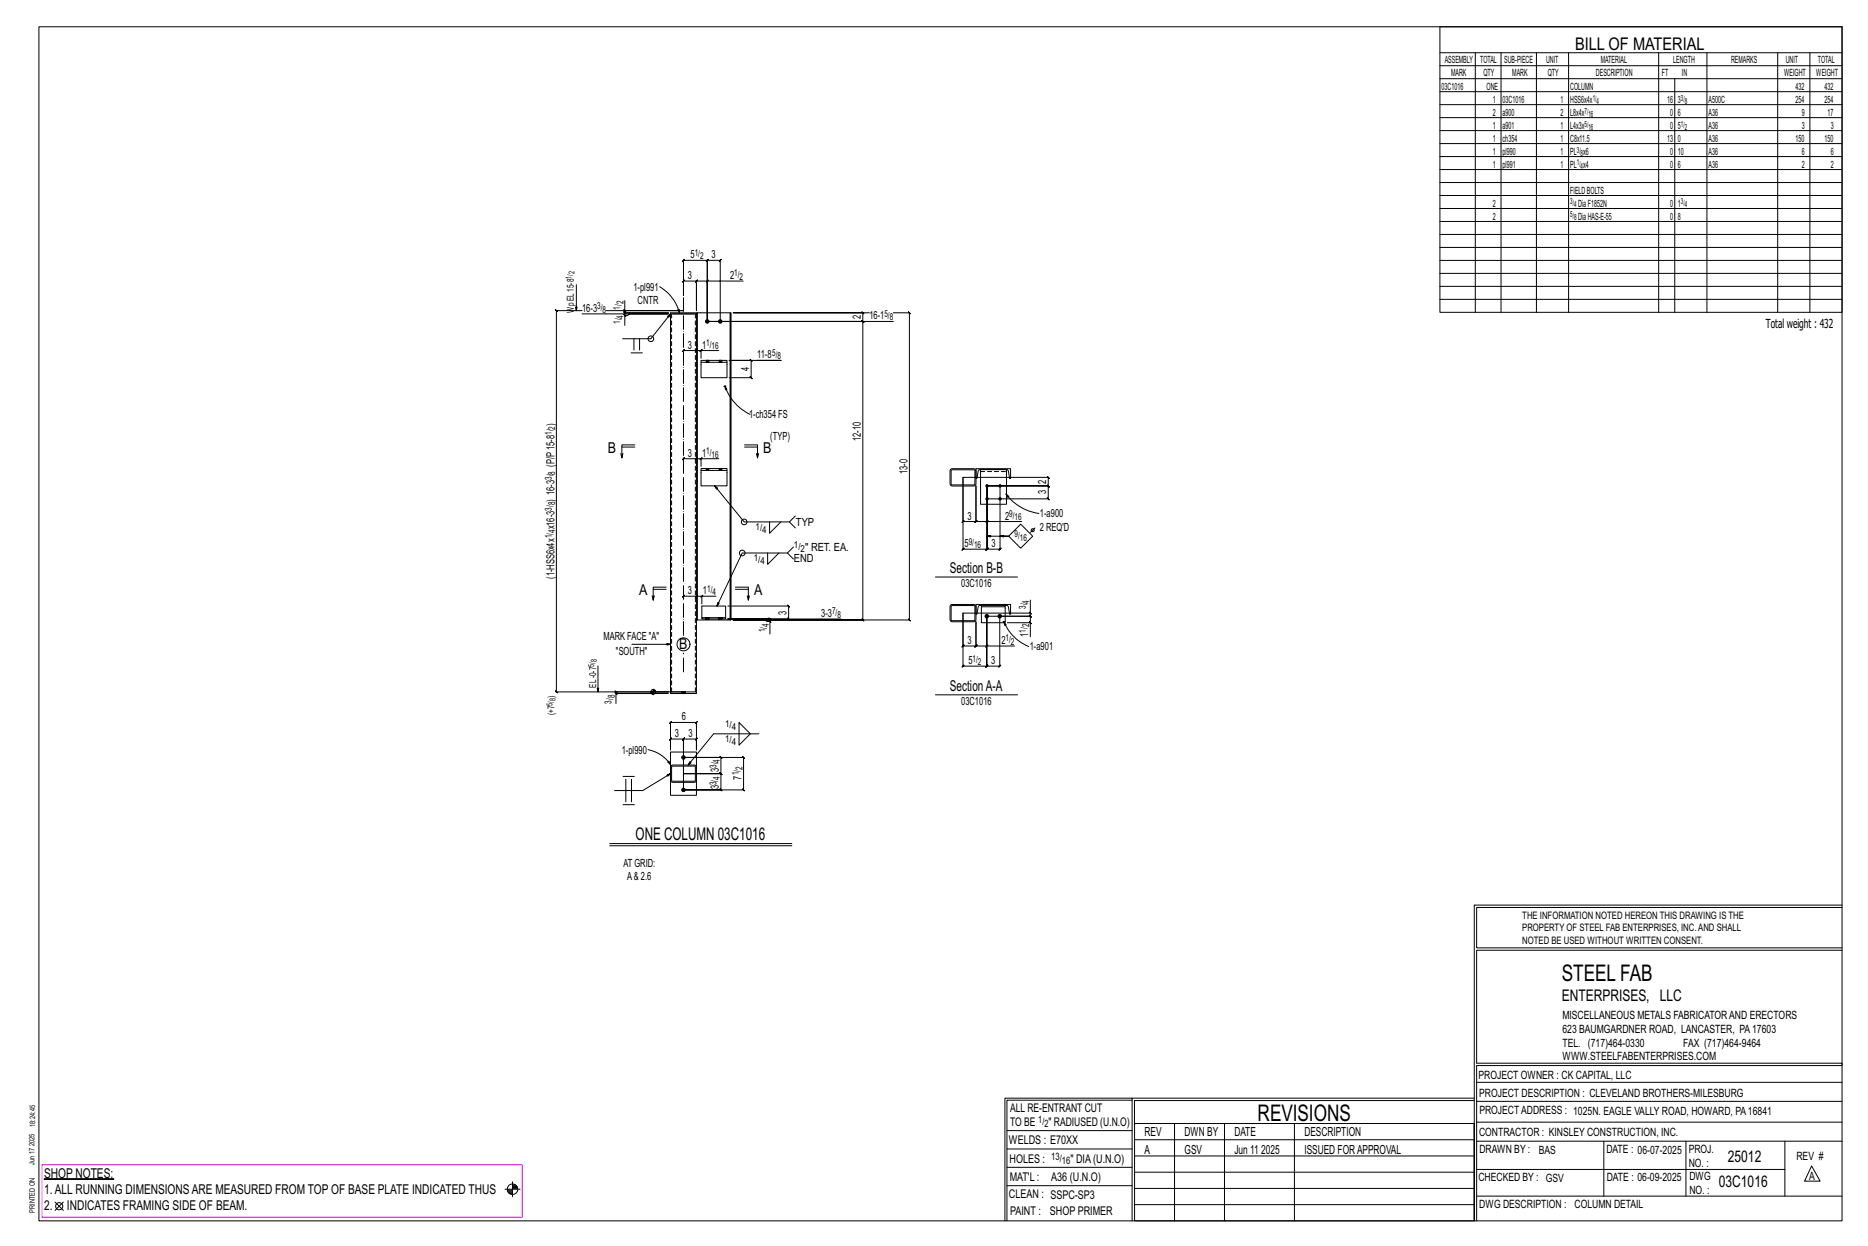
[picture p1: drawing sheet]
<svg xmlns="http://www.w3.org/2000/svg" width="914mm" height="610mm" viewBox="0 0 914 610" stroke-linecap="round" stroke-linejoin="round" font-family="sans-serif">
<g fill="#000" stroke="#000" stroke-width=".49">
<path d="M22 577h34z"/>
<circle cx="346" cy="157" r=".9"/>
<circle cx="353" cy="157" r=".9"/>
<circle cx="483" cy="238" r=".6"/>
<circle cx="490" cy="238" r=".6"/>
<circle cx="483" cy="244" r=".6"/>
<circle cx="490" cy="244" r=".6"/>
<circle cx="483" cy="301" r=".9"/>
<circle cx="489" cy="301" r=".9"/>
<circle cx="335" cy="371" r=".9"/>
<circle cx="335" cy="386" r=".9"/>
</g>
<g fill="none" stroke="#000" stroke-width=".49">
<path d="M19 13h883v584h-883zM705 13h197v140h-197zM705 26h197M705 32h197M705 39h197M722 26v127M735 26v127M752 26v127M768 26v127M812 26v127M820 39v114M836 26v127"/>
<path d="M870 26v127M886 26v127M705 45h197M705 51h197M705 58h197M705 64h197M705 70h197M705 77h197M705 83h197M705 89h197M705 96h197M705 102h197"/>
<path d="M705 108h197M705 115h197M282 139v13M346 138h-5v-1l-1 1h1v14v-14v-1l-1 1h1h-6v-1l-1 1h1v7v-18l-1 1 1-1h11v1l1-1h-1v30h91M347 137l-1 1zM364 138h-18v19v-30v1l1-1h-1h7l-1 1 1-1v30M705 121h197M705 127h197M705 134h197M285 154h42h-19h-1h-1v5M285 152h-13v-1l1 1h-1v187v-1l1 1h-1h63M305 154l1 1z"/>
<path d="M305 151l1 1zM306 152v1h-1l1 1v-1h21h-21h-1l1 1v-1v1M306 147v5h29h-38M323 140a21 21 0 0 1 10 13M329 154h11M332 152v-1l1 2zM341 154v-1h-13v186M341 153h.1M357 153h-16v150h17v-150h-1v150M426 153h-67h63l1 1-1-1v4l1 1-1-1h-76h76l1 1-1-1v146l1 1-1-1h-63h86l1 1-1-1v-150l1 1-1-1h-8M705 140h197M705 146h197"/>
<path d="M305 166h14l9-12-1 1 1-1h13v185M309 173h5M310 166v5M313 166v5M334 172l1-1zM335 172h6h-1l1-1v1h2M341 172v-1l-1 1zM343 176h13v1h-13zM343 172l1-1-1 1zM343 177v8h13v-8M346 176h.1M346 177h.1"/>
<path d="M347 176h.1M347 177h.1M352 172h-9v3M352 176h.1M352 177h.1M353 176h.1M353 177h.1M371 176h11h-25h11h-1l1 1v-1v9l-1-1 1 1h-11M355 189l1 1-1 1zM355 189a24 24 0 0 0 12 14M355 189h-1M355 189h.1"/>
<path d="M304 219h7M311 218h-7v6l1-2M364 218h7v6v-2M364 219h7M304 222v2M335 224l-1 1zM335 224h6l-1 1 1-1h2M341 224l-1 1 1-1zM343 229h13v1h-13zM343 224v1l1-1zM343 230v8h13v-8M346 229h.1"/>
<path d="M346 230h.1M347 229h.1M347 230h.1M350 238l14 17h22l3-3M352 224h-9v4M352 229h.1M352 230h.1M353 229h.1M353 230h.1M370 222l1 2M465 230l12-1 1 1v7l-1 1h-11l-1-1zM466 230h11v7h-11z"/>
<path d="M471 234h42v-1l1 1h-1v4v-1l1 1h-1h-30h30v-1l1 1h-1v6l1 1-1-1h-30M471 234v35l1-1-1 1h12l1-1-1 1v-31v31l1-1-1 1h7h-1l1-1v1v-31M471 234v21v1l1-1h-1h7l-1 1 1-1v-17v17l-1 1 1-1h5M478 229h17v5h-1v-4h-1h-14l-1 4zM480 230v17h13v-17M483 238v17h17M377 255v6l5-6M386 255l3 3M483 255h1l-1 1zM492 242l2 1h-1zM492 242a24 24 0 0 0 17 9M507 258l-3 2"/>
<path d="M376 271v5l5-5M385 271l3 2M388 268l-3 3h-22l-12 26M483 262h11h-4M494 262l6-6 6 6-6 6zM319 291l1 3M320 288h6M326 287h-6v7v-3M334 292l1-1zM335 292h6h-1l1-1v1h3M340 292l1-1zM343 292l1-1z"/>
<path d="M350 292h-6v3M356 297h30v-1l1 1h-1v6v-1l1 1h-1h-30h21l-1-1 1 1v1M360 287h6v7l1-3M360 288h6M366 291v3M458 282h40M465 296h12l1 1v7h-1h-11l-1-1zM466 296h11v7l-11 1zM471 300v26l1-1-1 1h12l1-1-1 1v-25v25l1-1-1 1h6l1-1-1 1v-25h15l1 1-1-1v-1M471 300v16v1l1-1h-1h7l-1 1 1-1v-12v12l-1 1 1-1h5M478 296h17v5h-1v-4l-1-1h-14l-1 5zM480 296v1h12v-1"/>
<path d="M480 297v8h12v-8M504 299l1 1zM504 294v6h-33M309 315h19M341 303h.1M344 302h11v1h-11zM344 302v-5h11v5M345 302h.1M345 303h.1M347 302h.1M347 303h.1M352 302h.1"/>
<path d="M352 303h.1M353 302h.1M353 303h.1M356 303h56M359 303h16v1h2v6M376 304l1 1zM483 316h1l-1 1zM491 304l2 2h-1zM491 304a22 22 0 0 0 13 12M491 304h.1M492 304h-1M493 305h11v7"/>
<path d="M504 304l1 1zM504 305v-4l1 1-1-1h-21v15h14M293 326v13M301 339l1 1zM318 339h9h-25l-1-1 1 1M319 339h1M319 340h1M320 337v3M320 338h1M320 337h.1M327 339h-25v5M328 339h13h-13z"/>
<path d="M334 338v1M334 339h.1M335 338v1M335 339h.1M458 340h40M328 354l1-1h-1h13l-1 1 1-1v14v-5v-1l-1 1h1h-6v-1l-1 1h1v24v-24v-1l-1 1h1h-7l1-1-1 1v5v-14zM362 353l5 6-5 6zM371 359h-22l-12 15M305 380h5M317 367a17 17 0 0 1 11 7M327 373v-1l1 2zM328 375v-7h13v14l-12 1-1-1v-7l1-1h11l1 1"/>
<path d="M328 379l-13 8h-14M329 375h11v7h-11zM335 371h29l-1-1 1 1v15h-1l1 1v-1h-29h18v1l-1-1h1v-7l-1-1 1 1h-18h18l-1-1 1 1v-8l-1-1 1 1zM305 394h5M306 381v11M309 381v11M328 382v7h13v-7M298 413h90M298 414h90M722 443v154M722 443h180M902 444h-179v20h179"/>
<path d="M902 465h-179v55h179v1h-179v76M554 538h-61v59M554 537h168M722 538h-167v13M723 539h179M723 530h179M493 553h61M555 550h167v47h-167zM555 558h167M575 550v47M599 550v47M634 550v47"/>
<path d="M723 549h179M723 558h179M785 558v27M825 558v27M874 558v27M251 578v8M251 580h1M493 571h61M493 562h61M555 573h167M555 566h167M723 572h151"/>
<path d="M887 570l4 8h-8zM27 588l4 4M31 588l-4 4M247 582h8M248 582h3M248 583h3M249 583h2M249 584h2M251 581h2M251 580h2M492 597v-60h62v60M493 580h61"/>
<path d="M555 589h167M555 581h167M723 585h179"/>
<circle cx="319" cy="166" r="1.4"/>
<circle cx="364" cy="255" r="1.4"/>
<circle cx="506" cy="259" r=".7"/>
<circle cx="363" cy="271" r="1.4"/>
<circle cx="335" cy="315" r="3"/>
<circle cx="320" cy="339" r="1.2"/>
<circle cx="29" cy="590" r="1.8"/>
<circle cx="251" cy="582" r="2.6"/>
</g>
<path d="M21 570h235v26h-235z" fill="none" stroke="#f0f" stroke-width=".5"/>
<g fill="none" stroke="#000" stroke-width=".49" stroke-dasharray="2 1.4">
<path d="M340 154v185M346 176v1M346 176h.1M346 176l1 1zM346 177h.1M347 176v1M347 176h.1M347 177h.1M347 177v-1M352 176v1M352 176h.1M353 176v1z"/>
<path d="M353 176l-1 1M353 177h-1M353 176v1M353 176h.1M353 177h.1M353 177v-1M346 229v1M346 229h.1M346 229l1 1zM346 230h.1M347 229v1M347 229h.1"/>
<path d="M347 230h.1M347 230v-1M352 229v1M352 229h.1M353 229v1zM353 229l-1 1M353 230h-1M353 229v1M353 229h.1M353 230h.1M353 230v-1M480 231h13"/>
<path d="M345 302h.1M345 302v1M345 303h.1M346 303v-1M346 302v1zM346 303l1-1M346 302h1M347 303v-1M347 303h.1M352 302h.1M352 302v1M352 303h.1"/>
<path d="M352 303v-1M352 302l1 1zM353 303v-1M353 302h.1M353 303h.1M329 339v-185M334 338h.1M334 339h.1M334 339v-1M334 338l1 1zM335 339v-1M335 338h.1"/>
<path d="M335 339h.1M328 375h1z"/>
</g>
<path d="M335 311v-165M335 329v-9" fill="none" stroke="#000" stroke-width=".49" stroke-dasharray="6.8 1 0 1"/>
<g font-size="11.2">
<text x="764" y="480">STEEL FAB</text>
<text x="616" y="548">REVISIONS</text>
</g>
<g font-size="8.6">
<text x="771" y="24">BILL OF MATERIAL</text>
<text x="311" y="411">ONE COLUMN 03C1016</text>
</g>
<g font-size="7.9">
<text x="765" y="490">ENTERPRISES, LLC</text>
<text x="846" y="569">25012</text>
<text x="841" y="581">03C1016</text>
</g>
<g font-size="7.3">
<text x="298" y="222">B</text>
<text x="374" y="222">B</text>
<text x="465" y="281">Section B-B</text>
<text x="313" y="291">A</text>
<text x="369" y="291">A</text>
<text x="333" y="318">B</text>
<text x="465" y="338">SectionA-A</text>
</g>
<g font-size="6.6">
<text x="22" y="576">SHOP NOTES:</text>
<text x="22" y="584">1.ALL RUNNING DIMENSIONSARE MEASURED FROM TOP OF BASE PLATE INDICATED THUS</text>
<text x="22" y="592">2.</text>
<text x="33" y="592">INDICATES FRAMING SIDE OF BEAM.</text>
</g>
<g font-size="6.1">
<text x="864" y="161">Total weight : 432</text>
<text x="560" y="556">REV</text>
<text x="580" y="556">DWN BY</text>
<text x="604" y="556">DATE</text>
<text x="639" y="556">DESCRIPTION</text>
<text x="560" y="564">A</text>
<text x="580" y="564">GSV</text>
<text x="604" y="564">Jun 11</text>
<text x="617" y="564">2025</text>
<text x="639" y="564">ISSUED FORAPPROVAL</text>
</g>
<g font-size="5.9">
<text x="494" y="560">WELDS : E70XX</text>
<text x="494" y="569">HOLES :</text>
<text x="524" y="569">&quot; DIA(U.N.O)</text>
<text x="494" y="578">MAT'L :</text>
<text x="515" y="578">A36 (U.N.O)</text>
<text x="494" y="586">CLEAN : SSPC-SP3</text>
<text x="495" y="595">PAINT :</text>
<text x="514" y="595">SHOP PRIMER</text>
</g>
<g font-size="5.8">
<text x="494" y="544">ALL RE-ENTRANT CUT</text>
<text x="494" y="551">TO BE</text>
<text x="513" y="551">&quot; RADIUSED (U.N.O)</text>
</g>
<g font-size="5.6">
<text x="765" y="499">MISCELLANEOUS METALS FABRICATORAND ERECTORS</text>
<text x="765" y="505">623 BAUMGARDNER ROAD, LANCASTER, PA17603</text>
<text x="765" y="512">TEL. (717)464-0330</text>
<text x="824" y="512">FAX (717)464-9464</text>
<text x="765" y="519">WWW.STEELFABENTERPRISES.COM</text>
<text x="724" y="528">PROJECT OWNER : CK CAPITAL, LLC</text>
<text x="724" y="537">PROJECT DESCRIPTION : CLEVELAND BROTHERS-MILESBURG</text>
<text x="724" y="545">PROJECTADDRESS : 1025N. EAGLE VALLY ROAD, HOWARD, PA16841</text>
<text x="724" y="556">CONTRACTOR : KINSLEY CONSTRUCTION, INC.</text>
<text x="724" y="564">DRAWN BY :</text>
<text x="753" y="564">BAS</text>
<text x="786" y="564">DATE : 06-07-2025</text>
<text x="827" y="564">PROJ.</text>
<text x="879" y="568">REV #</text>
<text x="827" y="571">NO. :</text>
<text x="724" y="578">CHECKED BY : GSV</text>
<text x="787" y="578">DATE : 06-09-2025</text>
<text x="827" y="578">DWG</text>
<text x="886" y="578">A</text>
<text x="827" y="584">NO. :</text>
<text x="724" y="591">DWG DESCRIPTION : COLUMN DETAIL</text>
</g>
<g font-size="5.5">
<text x="338" y="126">5</text>
<text x="348" y="126">3</text>
<text x="337" y="137">3</text>
<text x="357" y="137">2</text>
<text x="310" y="142">1-pl991</text>
<text x="312" y="149">CNTR</text>
<text x="285" y="153">16-3</text>
<text x="421" y="156" transform="rotate(-90 421 156)">2</text>
<text x="426" y="156">16-1</text>
<text x="337" y="171">3</text>
<text x="344" y="171">1</text>
<text x="371" y="175">11-8</text>
<text x="367" y="182" transform="rotate(-90 367 182)">4</text>
<text x="271" y="208" transform="rotate(-90 271 208)">)</text>
<text x="367" y="205">1-ch354 FS</text>
<text x="377" y="215">(TYP)</text>
<text x="421" y="216" transform="rotate(-90 421 216)">12-10</text>
<text x="337" y="223">3</text>
<text x="344" y="223">1</text>
<text x="271" y="228" transform="rotate(-90 271 228)">(P/P15-8</text>
<text x="444" y="232" transform="rotate(-90 444 232)">13-0</text>
<text x="512" y="237" transform="rotate(-90 512 237)">2</text>
<text x="271" y="245" transform="rotate(-90 271 245)">) 16-3</text>
<text x="512" y="242" transform="rotate(-90 512 242)">3</text>
<text x="390" y="257">TYP</text>
<text x="474" y="254">3</text>
<text x="492" y="254">2</text>
<text x="509" y="253">1-a900</text>
<text x="271" y="259" transform="rotate(-90 271 259)">x16-3</text>
<text x="509" y="260">2 REQ'D</text>
<text x="394" y="270">&quot; RET. EA.</text>
<text x="472" y="268">5</text>
<text x="485" y="268">3</text>
<text x="389" y="275">END</text>
<text x="271" y="283" transform="rotate(-90 271 283)">(1-HSS6x4x</text>
<text x="471" y="287">03C1016</text>
<text x="337" y="291">3</text>
<text x="344" y="291">1</text>
<text x="385" y="301" transform="rotate(-90 385 301)">3</text>
<text x="402" y="302">3-3</text>
<text x="503" y="312" transform="rotate(-90 503 312)">1</text>
<text x="295" y="313">MARK FACE &quot;A&quot;</text>
<text x="474" y="315">3</text>
<text x="490" y="315">2</text>
<text x="302" y="321">&quot;SOUTH&quot;</text>
<text x="504" y="318">1-a901</text>
<text x="474" y="325">5</text>
<text x="485" y="325">3</text>
<text x="471" y="345">03C1016</text>
<text x="334" y="352">6</text>
<text x="330" y="361">3</text>
<text x="337" y="361">3</text>
<text x="304" y="369">1-pl990</text>
<text x="352" y="378" transform="rotate(-90 352 378)">3</text>
<text x="363" y="381" transform="rotate(-90 363 381)">7</text>
<text x="352" y="386" transform="rotate(-90 352 386)">3</text>
<text x="305" y="424">AT GRID:</text>
<text x="307" y="431">A&amp; 2.6</text>
</g>
<g font-size="5">
<text x="745" y="450">THE INFORMATION NOTED HEREON THIS DRAWING IS THE</text>
<text x="745" y="456">PROPERTY OF STEEL FAB ENTERPRISES, INC.AND SHALL</text>
<text x="745" y="462">NOTED BE USED WITHOUT WRITTEN CONSENT.</text>
<text x="508" y="550">1/</text>
<text x="511" y="551">2</text>
<text x="515" y="568">13/</text>
<text x="520" y="570">16</text>
</g>
<g font-size="4.9">
<text x="707" y="31">ASSEMBLY</text>
<text x="725" y="31">TOTAL</text>
<text x="736" y="31">SUB-PIECE</text>
<text x="757" y="31">UNIT</text>
<text x="784" y="31">MATERIAL</text>
<text x="819" y="31">LENGTH</text>
<text x="847" y="31">REMARKS</text>
<text x="874" y="31">UNIT</text>
<text x="890" y="31">TOTAL</text>
<text x="710" y="37">MARK</text>
<text x="726" y="37">QTY</text>
<text x="740" y="37">MARK</text>
<text x="758" y="37">QTY</text>
<text x="781" y="37">DESCRIPTION</text>
<text x="814" y="37">FT</text>
<text x="823" y="37">IN</text>
<text x="873" y="37">WEIGHT</text>
<text x="889" y="37">WEIGHT</text>
<text x="706" y="44">03C1016</text>
<text x="728" y="44">ONE</text>
<text x="769" y="44">COLUMN</text>
<text x="879" y="44">432</text>
<text x="893" y="44">432</text>
<text x="731" y="50">1</text>
<text x="736" y="50">03C1016</text>
<text x="764" y="50">1</text>
<text x="769" y="50">HSS6x4x</text>
<text x="816" y="50">16</text>
<text x="821" y="50">3</text>
<text x="836" y="50">A500C</text>
<text x="879" y="50">254</text>
<text x="893" y="50">254</text>
<text x="731" y="57">2</text>
<text x="736" y="57">a900</text>
<text x="764" y="57">2</text>
<text x="769" y="57">L8x4x</text>
<text x="818" y="57">0</text>
<text x="821" y="57">6</text>
<text x="836" y="57">A36</text>
<text x="882" y="57">9</text>
<text x="895" y="57">17</text>
<text x="731" y="63">1</text>
<text x="736" y="63">a901</text>
<text x="764" y="63">1</text>
<text x="769" y="63">L4x3x</text>
<text x="818" y="63">0</text>
<text x="821" y="63">5</text>
<text x="836" y="63">A36</text>
<text x="882" y="63">3</text>
<text x="896" y="63">3</text>
<text x="731" y="69">1</text>
<text x="736" y="69">ch354</text>
<text x="764" y="69">1</text>
<text x="769" y="69">C8x11.5</text>
<text x="816" y="69">13</text>
<text x="821" y="69">0</text>
<text x="836" y="69">A36</text>
<text x="879" y="69">150</text>
<text x="893" y="69">150</text>
<text x="731" y="76">1</text>
<text x="736" y="76">pl990</text>
<text x="764" y="76">1</text>
<text x="769" y="76">PL x6</text>
<text x="818" y="76">0</text>
<text x="821" y="76">10</text>
<text x="836" y="76">A36</text>
<text x="882" y="76">6</text>
<text x="896" y="76">6</text>
<text x="731" y="82">1</text>
<text x="736" y="82">pl991</text>
<text x="764" y="82">1</text>
<text x="769" y="82">PL x4</text>
<text x="818" y="82">0</text>
<text x="821" y="82">6</text>
<text x="836" y="82">A36</text>
<text x="882" y="82">2</text>
<text x="896" y="82">2</text>
<text x="769" y="95">FIELDBOLTS</text>
<text x="731" y="101">2</text>
<text x="772" y="101">DiaF1852N</text>
<text x="818" y="101">0</text>
<text x="821" y="101">1</text>
<text x="731" y="107">2</text>
<text x="772" y="107">DiaHAS-E-55</text>
<text x="818" y="107">0</text>
<text x="821" y="107">8</text>
</g>
<g font-size="4.7">
<text x="340" y="125">1/</text>
<text x="343" y="127">2</text>
<text x="359" y="135">1/</text>
<text x="362" y="137">2</text>
<text x="305" y="149" transform="rotate(-90 305 149)">2</text>
<text x="281" y="153" transform="rotate(-90 281 153)">Wp EL15-8</text>
<text x="292" y="151">3/</text>
<text x="295" y="153">8</text>
<text x="304" y="151" transform="rotate(-90 304 151)">1/</text>
<text x="305" y="156" transform="rotate(-90 305 156)">4</text>
<text x="433" y="155">5/</text>
<text x="304" y="158" transform="rotate(-90 304 158)">1/</text>
<text x="436" y="157">8</text>
<text x="346" y="169">1/</text>
<text x="348" y="171">16</text>
<text x="378" y="174">5/</text>
<text x="381" y="176">8</text>
<text x="270" y="213" transform="rotate(-90 270 213)">1/</text>
<text x="272" y="210" transform="rotate(-90 272 210)">2</text>
<text x="346" y="222">1/</text>
<text x="348" y="224">16</text>
<text x="272" y="232" transform="rotate(-90 272 232)">8</text>
<text x="270" y="235" transform="rotate(-90 270 235)">3/</text>
<text x="270" y="250" transform="rotate(-90 270 250)">3/</text>
<text x="272" y="247" transform="rotate(-90 272 247)">8</text>
<text x="494" y="253">9/</text>
<text x="497" y="255">16</text>
<text x="270" y="263" transform="rotate(-90 270 263)">1/</text>
<text x="272" y="261" transform="rotate(-90 272 261)">4</text>
<text x="370" y="259">1/</text>
<text x="373" y="261">4</text>
<text x="497" y="263">9/</text>
<text x="389" y="268">1/</text>
<text x="392" y="270">2</text>
<text x="474" y="266">9/</text>
<text x="477" y="268">16</text>
<text x="499" y="265">16</text>
<text x="369" y="274">1/</text>
<text x="372" y="276">4</text>
<text x="346" y="289">1/</text>
<text x="349" y="291">4</text>
<text x="502" y="298" transform="rotate(-90 502 298)">3/</text>
<text x="504" y="295" transform="rotate(-90 504 295)">4</text>
<text x="407" y="301">7/</text>
<text x="410" y="302">8</text>
<text x="375" y="309" transform="rotate(-90 375 309)">1/</text>
<text x="376" y="307" transform="rotate(-90 376 307)">4</text>
<text x="502" y="310" transform="rotate(-90 502 310)">1/</text>
<text x="504" y="307" transform="rotate(-90 504 307)">2</text>
<text x="492" y="314">1/</text>
<text x="495" y="315">2</text>
<text x="476" y="324">1/</text>
<text x="479" y="325">2</text>
<text x="272" y="342" transform="rotate(-90 272 342)">)</text>
<text x="292" y="336" transform="rotate(-90 292 336)">EL-0-7</text>
<text x="301" y="342" transform="rotate(-90 301 342)">8</text>
<text x="299" y="344" transform="rotate(-90 299 344)">3/</text>
<text x="272" y="350" transform="rotate(-90 272 350)">(+7</text>
<text x="355" y="356">1/</text>
<text x="358" y="357">4</text>
<text x="355" y="363">1/</text>
<text x="358" y="365">4</text>
<text x="351" y="376" transform="rotate(-90 351 376)">3/</text>
<text x="352" y="373" transform="rotate(-90 352 373)">4</text>
<text x="363" y="377" transform="rotate(-90 363 377)">2</text>
<text x="352" y="382" transform="rotate(-90 352 382)">4</text>
<text x="362" y="379" transform="rotate(-90 362 379)">1/</text>
<text x="351" y="384" transform="rotate(-90 351 384)">3/</text>
</g>
<g font-size="4.2">
<text x="780" y="49">1/</text>
<text x="781" y="51">4</text>
<text x="823" y="49">3/</text>
<text x="825" y="51">8</text>
<text x="776" y="56">7/</text>
<text x="778" y="57">16</text>
<text x="776" y="62">5/</text>
<text x="778" y="63">16</text>
<text x="823" y="62">1/</text>
<text x="825" y="63">2</text>
<text x="772" y="75">3/</text>
<text x="774" y="76">8</text>
<text x="772" y="81">1/</text>
<text x="774" y="82">4</text>
<text x="769" y="100">3/</text>
<text x="770" y="101">4</text>
<text x="823" y="100">3/</text>
<text x="825" y="101">4</text>
<text x="769" y="106">5/</text>
<text x="770" y="108">8</text>
</g>
<g font-size="4">
<text x="280" y="136" transform="rotate(-90 280 136)">1/</text>
<text x="281" y="134" transform="rotate(-90 281 134)">2</text>
<text x="292" y="324" transform="rotate(-90 292 324)">8</text>
<text x="291" y="326" transform="rotate(-90 291 326)">5/</text>
<text x="270" y="345" transform="rotate(-90 270 345)">5/</text>
<text x="272" y="343" transform="rotate(-90 272 343)">8</text>
</g>
<g font-size="3.7">
<text x="17" y="551" transform="rotate(-90 17 551)">18:24:45</text>
<text x="17" y="561" transform="rotate(-90 17 561)">2025</text>
<text x="17" y="570" transform="rotate(-90 17 570)">Jun 17</text>
<text x="17" y="593" transform="rotate(-90 17 593)">PRINTED ON</text>
</g>
</svg>
